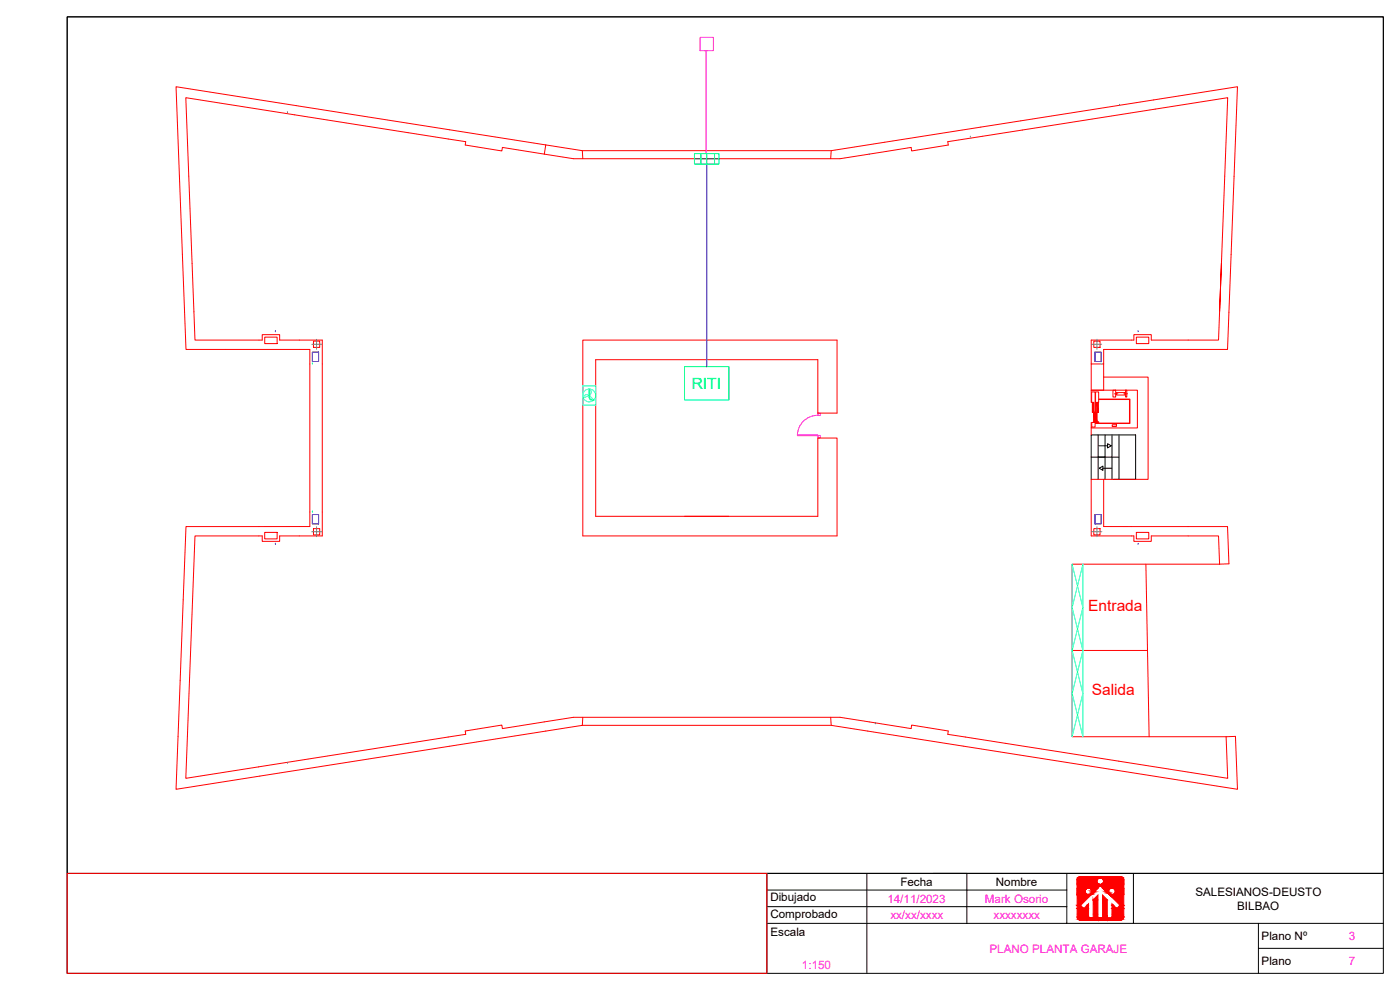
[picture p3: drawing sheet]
<svg xmlns="http://www.w3.org/2000/svg" width="420mm" height="297mm" viewBox="0 0 420 297" stroke-linecap="round" stroke-linejoin="round" font-family="sans-serif">
<!-- layer: edificio 2|1. MURO -->
<g fill="none" stroke="#f00" stroke-width=".3">
<path d="M163.4 46.2l8.7 1.4h80l21.3-3.4 .2 1.1 11-1.8-.2-1 84-13.2-1.8 49.8M163.4 46.2l-12.6-2-.2 1.1-11-1.8 .2-1-84-13.2 2.7 72.7h20.2v-1.6h5.2v1.6h12.8v58.8h-12.8v1.6h-5.2v-1.6h-20.2l-2.7 72.7 84-13.2-.2-1 11-1.8 .2 1.1 21.3-3.4h80l21.3 3.4 .2-1.1 11 1.8-.2 1 84 13.2-.4-12.4M163.8 43.5l-.4 2.7M174.8 45.2h74.6M174.9 47.6l-.1-2.4-122-19.2 3 78.8h37.2v53.2h-37.2l-3 78.8 122-19.2 .1-2.4M249.3 47.6l.1-2.4 122-19.2-3 78.8h-37.2v4.4M366.6 79.1l-.6 14.5 .6-14.5M366 93.6l-.3 8.4h-20.2v-1.6h-5.2v1.6h-12.8v15.1h3.7v-7.9M79.4 101.2h3.8v1.9h-3.8zM93.7 105.7h1.9v2.8h-1.9zM174.9 102h76.3v21.9h-5.8v-16h-66.6v47h66.6v-23.5h5.8v29.4h-76.3zM327.5 109.2h3.7"/>
<path d="M328.6 105.7h1.9v2.8h-1.9zM331.2 113.1h13.4v30.7h-17.1v17h12.8v1.6h5.2v-1.6h20.2l.3 8.5M341 101.2h3.8v1.9h-3.8zM327.5 128.4v2.1M79.4 159.7h3.8v2h-3.8zM93.7 154.4h1.9v2.8h-1.9zM328.6 154.4h1.9v2.8h-1.9zM331.2 143.8v14.2h37.2l.4 11.2-2.8 .1M341 159.7h3.8v2h-3.8zM343.9 169.3l1 51.8M366 169.3h-44.2v51.8h46.2M321.8 195.2h22.6"/>
<path d="M174.8 217.6h74.6M249.3 215.2l.1 2.4 122 19.2-.6-15.9-2.8 .2"/>
</g>
<!-- layer: edificio 2|3. CARP -->
<path d="M93.7 109.2h.1M330.5 109.2h.1M93.7 153.6h.1" fill="none" stroke="#0ff" stroke-width=".3"/>
<path d="M86.3 33.8h.1M336 31.6h.1M291.2 41.2h.1M262.7 217.2h.1M86.3 229h.1" fill="none" stroke="#767676" stroke-width=".3"/>
<!-- layer: edificio 2|1. MURO MODIF -->
<path d="M94.1 102.4h1.8v1.8h-1.8zM328.3 102.4h1.8v1.8h-1.8zM94.1 158.6h1.8v1.9h-1.8zM328.3 158.6h1.8v1.9h-1.8z" fill="none" stroke="#f00" stroke-width=".3"/>
<!-- layer: edificio 2|4.1 ESTR REFORMADO -->
<path d="M93.6 103.3h2.9M95 101.8v3M327.7 103.3h3M329.2 101.8v3M93.6 159.5h2.9M95 158v3M327.7 159.5h3M329.2 158v3" fill="none" stroke="#808080" stroke-width=".3"/>
<!-- layer: edificio 2|12. MOB ASEOS+COCINAS -->
<path d="M82.6 99.5h.1M341.6 99.5h.1M82.6 163.3h.1M341.6 163.3h.1" fill="none" stroke="#00f" stroke-width=".3"/>
<!-- layer: edificio 2|1. ESTR - CUBIERTA -->
<path d="M93.7 105.7h1.9v2.8h-1.9zM328.6 105.7h1.9v2.8h-1.9zM93.7 154.4h1.9v2.8h-1.9zM328.6 154.4h1.9v2.8h-1.9z" fill="none" stroke="#003fff" stroke-width=".3"/>
<!-- layer: edificio 2|12. MOBILIARIO -->
<path d="M260.8 46.2h.1" fill="none" stroke="#00f" stroke-width=".3"/>
<!-- layer: edificio 2|3. CARPINTERIA -->
<path d="M239.3 130.5h6.1v.2h-6.1zM245.4 124.6a6.1 6.1 0 0 0-6.1 5.9M245.4 130.7h.8v.7h-.8zM245.4 123.9h.8v.8l-.8-.1z" fill="none" stroke="#f0f" stroke-width=".3"/>
<!-- layer: edificio 2|arqueta + tubos -->
<path d="M210.1 11.2h4v4h-4zM211.5 15.2h.4v30.9M212.1 15.2h.1M212.1 15.2h.2" fill="none" stroke="#f0f" stroke-width=".3"/>
<!-- layer: edificio 2|Telecomunicaciones -->
<path d="M208.4 46.1h7.4v3.1h-7.4zM208.4 47.7h7.4M210.4 46.1v3.1M212.1 46.1v3.1M214.4 46.1v3.1M205.4 110h13.4v10h-13.4z" fill="none" stroke="#0f0" stroke-width=".3"/>
<!-- layer: edificio 2|CABLE DE ENLACE A RITI -->
<path d="M212.1 49.2v60.8" fill="none" stroke="#00f" stroke-width=".3"/>
<!-- layer: edificio 2|3. CARPINTERIA -->
<g fill="none" stroke="#0ff" stroke-width=".3">
<path d="M174.9 115.8h3.9v5.8h-3.9zM175.5 118.6l.5-.2a.64 .64 0 0 1 .7 .2 .64 .64 0 0 1 .1 .6l.5 .7 .9 .1-1.4-1.3-1.7 .7zM176.8 116.7a1.07 1.07 0 0 1 .6 1 1.07 1.07 0 0 1-.6 .9zM321.8 169.3l3.2 12.9-3.2 12.9 3.2 13-3.2 12.9zM325 169.3v51.7l-3.2-12.9 3.2-13-3.2-12.9z"/>
<circle cx="176.8" cy="118.7" r="1.93"/>
</g>
<!-- layer: Localizacion -->
<g fill="#f00" stroke="#f00" stroke-width=".3">
<path d="M329.2 120.7l.4 3v-3zM329.2 120.7l.4 3h-.4z"/>
<path d="M327.9 120.7l.4 3v-3zM327.9 120.7l.4 3h-.4z"/>
<path d="M328.8 123.7l.4 2.8v-2.8zM328.8 123.7l.4 2.8h-.4z"/>
<path d="M328.8 126.5l.4 .2v-.2zM328.8 126.5l.4 .2h-.4z"/>
<path d="M328.3 123.7l.4 3v-3zM328.3 123.7l.4 3h-.4z"/>
</g>
<g fill="none" stroke="#f00" stroke-width=".3">
<path d="M329.7 119.9h9.3v7h-9.3M329.7 119.7h9.4v7.4h-9.4M334 117.1h.8v2h-.8zM334.5 118.2h1M335 117.8h2.7v.7h-2.7zM337.3 118.2h1.1M337.8 117.1h.4v2h-.4zM327.5 120.7v-3.6h13.8v11.3h-13.8v-1.7M327.6 126.7h1.1v1.4h-1.1zM327.9 120.7h.4v3h-.4zM327.9 120.7h-.3v-3.1h1.1v6.1M328.3 123.7h.4v3h-.4z"/>
<path d="M328.8 123.7h.4v3h-.4zM328.8 126.7l.9-.2v.6h-.9zM329.2 120.7h.4v3h-.4zM329.6 120.7l.1-3.1h-.9v6.1M333.8 127.4h1.2v.6h-1.2zM20.2 262.1h210v29.9h-210z"/>
</g>
<!-- layer: edificio 2|Escaleras y ascensor -->
<path d="M327.5 137.2h8.3M329.6 130.5v6.7h2v-6.7M329.6 137.2v6.6M329.7 133.8h2.7M331.6 137.2v6.6M332.4 133.1l1.1 .7-1.1 .6zM333.7 130.5v13.3M335.8 130.5v13.3M327.5 143.8v-13.3h13.3v13.3h-6.7M329.9 140.5l1.1-.6v1.2zM331 140.5h2.7" fill="none" stroke="#000" stroke-width=".3"/>
<!-- layer: 0 -->
<path d="M20.2 5.1h395v257h-395z" fill="none" stroke="#000" stroke-width=".3"/>
<!-- layer: 1c16cajetinA3MARKOSORIO|Cajetin -->
<path d="M20.2 5.1h395v286.9h-395zM230.2 277h60M230.2 272h90M230.2 267h90M260.2 262.1v29.9M280.2 262.1h135M290.2 277v-14.9h-60v29.9M320.2 262.1v14.9h-30M340.2 262.1v14.9h-20M340.2 277h75" fill="none" stroke="#000" stroke-width=".3"/>
<!-- layer: 1c16cajetinA3MARKOSORIO|Logo_SD -->
<g fill="#f00" stroke="#f00" stroke-width=".3">
<path d="M329.5 268.5v1.5h-1.4z"/>
<path d="M330.9 268.5l1.4 1.5h-1.4z"/>
<path d="M326.2 271.6l.5-.4v.4z"/>
<path d="M333.7 271.2l.5 .4h-.5z"/>
<path d="M324.3 263l12.1 .1zM324.1 263.1h12.3z"/>
<path d="M324.1 263.1h12.5zM323.9 263.1h12.7z"/>
<path d="M323.9 263.1l12.9 .1zM323.8 263.2h13z"/>
<path d="M323.8 263.2l13.1 .1zM323.6 263.3h13.3z"/>
<path d="M323.6 263.3l13.4 .1zM323.6 263.3l13.4 .1h-13.5z"/>
<path d="M330.3 263.4h6.7zM330.3 263.4h6.7z"/>
<path d="M323.5 263.4h6.6zM323.5 263.4h6.6z"/>
<path d="M330.3 263.4h6.7zM330.3 263.4h6.7z"/>
<path d="M323.5 263.4h6.6zM323.5 263.4h6.4z"/>
<path d="M330.5 263.4l6.6 .1zM330.5 263.4l6.6 .1z"/>
<path d="M323.5 263.4h6.4zM323.5 263.4l6.3 .1z"/>
<path d="M330.6 263.5h6.5zM330.6 263.5h6.5z"/>
<path d="M323.4 263.5h6.4zM323.4 263.5h6.3z"/>
<path d="M330.7 263.5l6.4 .1zM330.7 263.5l6.4 .1z"/>
<path d="M323.4 263.5h6.3zM323.4 263.5l6.2 .1z"/>
<path d="M330.8 263.6l6.4 .1zM330.8 263.6l6.4 .1z"/>
<path d="M323.4 263.6h6.2zM323.4 263.6l6.1 .1z"/>
<path d="M330.9 263.7h6.3zM330.9 263.7h6.3z"/>
<path d="M323.3 263.7h6.2zM323.3 263.7h6.2z"/>
<path d="M330.9 263.7l6.3 .2zM330.9 263.7l6.3 .2z"/>
<path d="M323.3 263.7h6.2zM323.3 263.7l6.1 .2h-6.1z"/>
<path d="M331 263.9h6.2zM331 263.9h6.2z"/>
<path d="M323.3 263.9h6.1zM323.3 263.9h6.1z"/>
<path d="M331 263.9l6.3 .1zM331 263.9l6.3 .1z"/>
<path d="M323.3 263.9h6.1zM323.3 263.9l6 .1z"/>
<path d="M331.1 264h6.2zM331.1 264h6.2z"/>
<path d="M323.3 264h6zM323.3 264h6z"/>
<path d="M331.1 264l6.2 .2v-.2zM331.1 264l6.2 .2h-6.1z"/>
<path d="M323.3 264l5.9 .2 .1-.2zM323.3 264l5.9 .2h-5.9z"/>
<path d="M331.2 264.2l6.1 .2v-.2zM331.2 264.2l6.1 .2h-6.1z"/>
<path d="M323.3 264.2l5.9 .2v-.2zM323.3 264.2l5.9 .2h-5.9z"/>
<path d="M331.2 264.4l6.1 .2v-.2zM331.2 264.4l6.1 .2h-6.1z"/>
<path d="M323.3 264.4l5.9 .2v-.2zM323.3 264.4l5.9 .2h-5.9z"/>
<path d="M331.2 264.6l6.1 .1v-.1zM331.2 264.6l6.1 .1h-6.2z"/>
<path d="M323.3 264.6l6 .1-.1-.1zM323.3 264.6l6 .1h-6z"/>
<path d="M331.1 264.7l6.2 .2v-.2zM331.1 264.7l6.2 .2h-6.3z"/>
<path d="M323.3 264.7l6.1 .2-.1-.2zM323.3 264.7l6.1 .2h-6.1z"/>
<path d="M331 264.9l6.3 .1zM331 264.9l6.3 .1h-6.4z"/>
<path d="M323.3 264.9l6.2 .1zM323.3 264.9l6.2 .1z"/>
<path d="M330.9 265l6.4 .2zM330.8 265.2h6.5z"/>
<path d="M323.3 265l6.3 .2zM323.3 265l6.3 .2z"/>
<path d="M330.8 265.2l6.5 .1zM330.6 265.3h6.7z"/>
<path d="M323.3 265.2l6.5 .1zM323.3 265.2l6.5 .1z"/>
<path d="M330.6 265.3h6.7zM330.5 265.3h6.8z"/>
<path d="M323.3 265.3h6.6zM323.3 265.3h6.6z"/>
<path d="M330.5 265.3l6.8 .1zM330.3 265.4h7z"/>
<path d="M323.3 265.3l6.8 .1zM323.3 265.3l6.8 .1z"/>
<path d="M323.3 265.4l14 .4v-.4zM323.3 265.4l14 .4h-14z"/>
<path d="M330.2 265.8l7.1 .7v-.7zM330.2 265.8l7.1 .7h-6.4z"/>
<path d="M323.3 265.8l6.2 .7 .7-.7zM323.3 265.8l6.2 .7h-6.2z"/>
<path d="M333.8 266.5h3.5zM333.8 266.5h3.5z"/>
<path d="M330.9 266.5h2.7zM330.9 266.5h2.5z"/>
<path d="M326.8 266.5h2.7zM326.8 266.5h2.7z"/>
<path d="M323.3 266.5h3.3zM323.3 266.5h3.1z"/>
<path d="M334 266.5l3.3 .1zM334 266.5l3.3 .1z"/>
<path d="M331 266.5h2.4zM331 266.5l2.3 .1z"/>
<path d="M327 266.5h2.5zM327 266.5l2.4 .1z"/>
<path d="M323.3 266.5h3.1zM323.3 266.5l3 .1z"/>
<path d="M334.1 266.6l3.2 .1zM334.1 266.6l3.2 .1z"/>
<path d="M331 266.6h2.3zM331 266.6l2.1 .1z"/>
<path d="M327.1 266.6h2.3zM327.1 266.6l2.2 .1z"/>
<path d="M323.3 266.6h3zM323.3 266.6l2.8 .1z"/>
<path d="M334.3 266.7l3 .1zM334.3 266.7l3 .1z"/>
<path d="M331.1 266.7h2zM331.1 266.7l1.9 .1z"/>
<path d="M327.3 266.7h2zM327.3 266.7l1.9 .1z"/>
<path d="M323.3 266.7h2.8zM323.3 266.7l2.7 .1z"/>
<path d="M334.4 266.8l2.9 .1zM334.4 266.8l2.9 .1z"/>
<path d="M331.2 266.8h1.8zM331.2 266.8l1.7 .1z"/>
<path d="M327.4 266.8h1.8zM327.4 266.8l1.6 .1z"/>
<path d="M323.3 266.8h2.7zM323.3 266.8l2.6 .1z"/>
<path d="M334.5 266.9l2.8 .2v-.2zM334.5 266.9l2.8 .2h-2.7z"/>
<path d="M331.4 266.9l1.4 .2 .1-.2zM331.4 266.9l1.4 .2z"/>
<path d="M327.5 266.9l1.4 .2 .1-.2zM327.5 266.9l1.4 .2h-1.3z"/>
<path d="M323.3 266.9l2.5 .2 .1-.2zM323.3 266.9l2.5 .2h-2.5z"/>
<path d="M334.6 267.1l2.7 .2v-.2zM334.6 267.1l2.7 .2h-2.6z"/>
<path d="M331.5 267.1l1.2 .2 .1-.2zM331.5 267.1l1.2 .2z"/>
<path d="M327.6 267.1l1.1 .2 .2-.2zM327.6 267.1l1.1 .2h-1z"/>
<path d="M323.3 267.1l2.4 .2 .1-.2zM323.3 267.1l2.4 .2h-2.4z"/>
<path d="M334.7 267.3l2.6 .1v-.1zM334.7 267.3l2.6 .1h-2.6z"/>
<path d="M331.7 267.3l1 .1v-.1zM331.7 267.3l1 .1z"/>
<path d="M327.7 267.3l.8 .1 .2-.1zM327.7 267.3l.8 .1h-.8z"/>
<path d="M323.3 267.3l2.4 .1v-.1zM323.3 267.3l2.4 .1h-2.4z"/>
<path d="M334.7 267.4l2.6 .2v-.2zM334.7 267.4l2.6 .2h-2.6z"/>
<path d="M331.9 267.4l.8 .2v-.2zM331.9 267.4l.8 .2z"/>
<path d="M327.7 267.4l.6 .2 .2-.2zM327.7 267.4l.6 .2h-.6z"/>
<path d="M323.3 267.4l2.4 .2v-.2zM323.3 267.4l2.4 .2h-2.4z"/>
<path d="M334.7 267.6l2.6 .2v-.2zM334.7 267.6l2.6 .2h-2.7z"/>
<path d="M332.1 267.6l.7 .2-.1-.2zM332.1 267.6l.7 .2z"/>
<path d="M327.7 267.6l.5 .2 .1-.2zM327.7 267.6l.5 .2h-.6z"/>
<path d="M323.3 267.6l2.5 .2-.1-.2zM323.3 267.6l2.5 .2h-2.5z"/>
<path d="M334.6 267.8l2.7 .2v-.2zM334.6 267.8l2.7 .2h-2.8z"/>
<path d="M332.3 267.8l.6 .2zM332.3 267.8l.6 .2z"/>
<path d="M327.6 267.8l.4 .2 .2-.2zM327.6 267.8l.4 .2h-.5z"/>
<path d="M323.3 267.8l2.6 .2-.1-.2zM323.3 267.8l2.6 .2h-2.6z"/>
<path d="M334.5 268l2.8 .1zM334.5 268l2.8 .1h-2.9z"/>
<path d="M332.4 268l.6 .1zM332.4 268l.6 .1z"/>
<path d="M327.5 268h.5zM327.5 268l.4 .1h-.5z"/>
<path d="M323.3 268l2.7 .1zM323.3 268l2.7 .1z"/>
<path d="M334.4 268.1l2.9 .1zM334.3 268.2h3z"/>
<path d="M332.6 268.1l.5 .1zM332.6 268.1l.5 .1z"/>
<path d="M327.4 268.1h.5zM327.3 268.2h.4z"/>
<path d="M323.3 268.1l2.8 .1zM323.3 268.1l2.8 .1z"/>
<path d="M334.3 268.2l3 .1zM334.1 268.3h3.2z"/>
<path d="M332.7 268.2l.6 .1zM332.7 268.2l.6 .1z"/>
<path d="M327.3 268.2h.4zM327.1 268.3h.5z"/>
<path d="M323.3 268.2l3 .1zM323.3 268.2l3 .1z"/>
<path d="M334.1 268.3l3.2 .1zM334 268.4h3.3z"/>
<path d="M332.8 268.3l.6 .1zM332.8 268.3l.6 .1z"/>
<path d="M327.1 268.3h.5zM327 268.4h.6z"/>
<path d="M323.3 268.3l3.1 .1zM323.3 268.3l3.1 .1z"/>
<path d="M334 268.4h3.3zM333.8 268.4h3.5z"/>
<path d="M332.9 268.4h.7zM332.9 268.4h.7z"/>
<path d="M327 268.4h.6zM326.8 268.4h.7z"/>
<path d="M323.3 268.4h3.3zM323.3 268.4h3.3z"/>
<path d="M332.9 268.4l4.4 3.2v-3.2zM332.9 268.4l4.4 3.2h-1.2z"/>
<path d="M336.1 271.6h1.2zM336.1 271.6h1.2z"/>
<path d="M333.7 271.6h.5zM333.7 271.6h.5z"/>
<path d="M326.2 271.6h.5zM326.2 271.6h.5z"/>
<path d="M323.3 268.4l1 3.2 3.2-3.2zM323.3 268.4l1 3.2h-1z"/>
<path d="M336.1 271.6l1.2 1v-1zM336.1 271.6l1.2 1h-2.2z"/>
<path d="M333.7 271.6l1.4 1-.9-1zM333.7 271.6l1.4 1h-1.4z"/>
<path d="M326.2 271.6l.5 1v-1zM326.2 271.6l.5 1h-1.4z"/>
<path d="M323.3 271.6l2 1-1-1zM323.3 271.6l2 1h-2z"/>
<path d="M333.7 272.6l3.6 2.4v-2.4zM333.7 272.6l3.6 2.4h-3.6z"/>
<path d="M323.3 272.6l3.4 2.4v-2.4zM323.3 272.6l3.4 2.4h-3.4z"/>
<path d="M333.7 275l3.5 .2 .1-.2zM333.7 275l3.5 .2h-3.5z"/>
<path d="M323.3 275l3.4 .2v-.2zM323.3 275l3.4 .2h-3.4z"/>
<path d="M333.7 275.2l3.5 .2v-.2zM333.7 275.2l3.5 .2h-3.5z"/>
<path d="M323.3 275.2l3.4 .2v-.2zM323.3 275.2l3.4 .2h-3.4z"/>
<path d="M330.9 270l1.4 5.5v-5.5zM330.9 270l1.4 5.5h-1.4z"/>
<path d="M328.1 270l1.4 5.5v-5.5zM328.1 270l1.4 5.5h-1.4z"/>
<path d="M333.7 275.4h3.5zM333.7 275.4l3.5 .1z"/>
<path d="M328.1 275.5h4.2zM328.1 275.5h4.2z"/>
<path d="M323.3 275.4l3.4 .1zM323.3 275.4l3.4 .1z"/>
<path d="M323.4 275.5h13.8zM323.4 275.5h13.7z"/>
<path d="M323.4 275.5h13.7zM323.4 275.5l13.6 .2z"/>
<path d="M323.5 275.7h13.5zM323.5 275.7l13.4 .1z"/>
<path d="M323.6 275.8h13.3zM323.6 275.8l13.2 .1z"/>
<path d="M323.8 275.9h13zM323.8 275.9l12.8 .1z"/>
<path d="M323.9 276h12.7zM323.9 276h12.5z"/>
<path d="M324.1 276h12.3zM324.1 276h12.2z"/>
</g>
<path d="M323.3 267.3h1.5M323.3 274.3h1.5M326.7 263v3.5M326.7 269.2h.1M327.7 267.3h1M328.1 274.3h1.4M330.9 274.3h.9M331.8 267.3h.1M333.7 263v3.5M333.7 269.2h.1M333.7 274.3h3.6M334.7 267.3h2.6" fill="none" stroke="#f00" stroke-width=".3"/>
<!-- layer: 1c16cajetinA3MARKOSORIO|Caj_Texto_Fijo -->
<path d="M377.7 277v15M377.7 284.5h37.5" fill="none" stroke="#000" stroke-width=".3"/>
<text font-size="4.7" fill="#0f0" x="207.6" y="116.8">RITI</text>
<g font-size="4.7" fill="#f00">
<text x="326.6" y="183.3">Entrada</text>
<text x="327.7" y="208.5">Salida</text>
</g>
<g font-size="3.5">
<text x="270.2" y="265.8">Fecha</text>
<text x="298.9" y="265.8">Nombre</text>
<text x="358.7" y="268.7">SALESIANOS-DEUSTO</text>
<text x="231.2" y="270.4">Dibujado</text>
<text x="231.2" y="275.5">Comprobado</text>
<text x="371.3" y="272.9">BILBAO</text>
<text x="231.2" y="280.8">Escala</text>
<text x="378.6" y="282">Plano Nº</text>
<text x="378.6" y="289.5">Plano</text>
</g>
<g font-size="3.5" fill="#f0f">
<text x="266.3" y="270.8">14/11/2023</text>
<text x="267.2" y="275.8">xx/xx/xxxx</text>
<text x="295.6" y="270.8">Mark Osorio</text>
<text x="298.2" y="275.8">xxxxxxxx</text>
<text x="297" y="285.8">PLANO PLANTA GARAJE</text>
<text x="404.8" y="282">3</text>
<text x="240.7" y="290.8">1:150</text>
<text x="404.8" y="289.5">7</text>
</g>
</svg>
